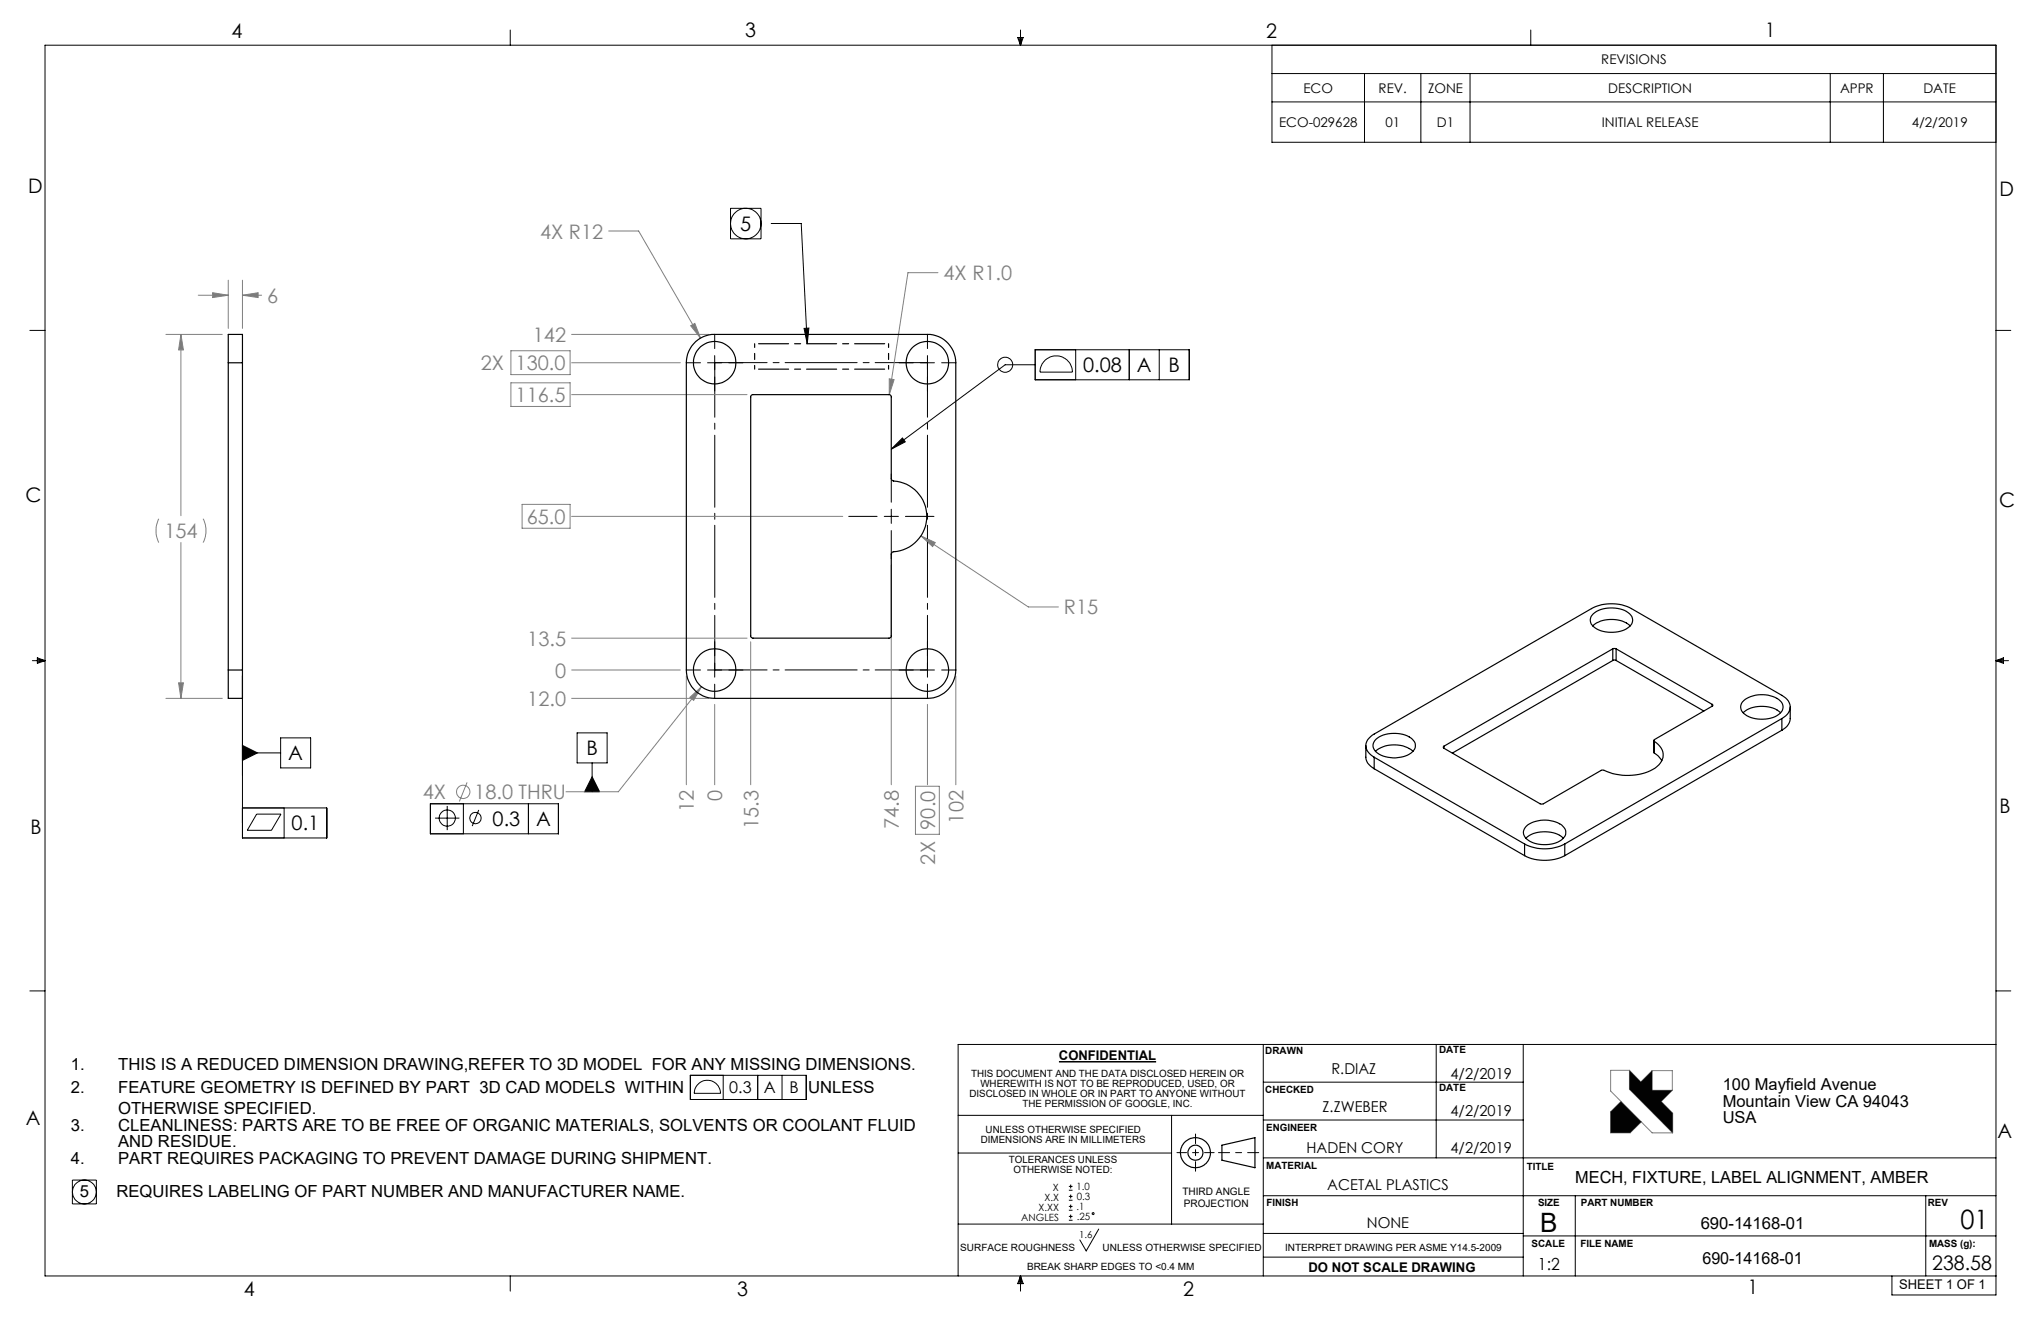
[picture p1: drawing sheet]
<svg xmlns="http://www.w3.org/2000/svg" width="432mm" height="279mm" viewBox="0 0 432 279" stroke-linecap="round" stroke-linejoin="round" font-family="sans-serif">
<g fill="none" stroke="#000" stroke-width=".25">
<path d="M258.5 242.2l7-1.6v6.4l-7-1.6z"/>
<circle cx="252.9" cy="243.8" r="1.59"/>
<circle cx="252.9" cy="243.8" r="3.2"/>
</g>
<path d="M257.8 243.8h8.5" fill="none" stroke="#000" stroke-width=".21" stroke-dasharray="15.2 1.3 1.3 1.3" stroke-dashoffset="12.9"/>
<path d="M252.9 239.9v7.8M249 243.8h7.9" fill="none" stroke="#000" stroke-width=".21" stroke-dasharray="15.2 1.3 1.3 1.3" stroke-dashoffset="13.2"/>
<g fill="none" stroke="#000" stroke-width=".21">
<path d="M107.9 6.3v3.3M215.3 7.9h1.2l-.6 1.7zM215.6 7.9l.3 1.7M215.9 6.3v3.3M216.2 7.9l-.3 1.7M269.1 9.6v20.5h153.2M269.1 15.6h153.2M288.7 15.6v14.5M300.6 15.6v14.5M311 15.6v14.5M323.9 6.3v3.3M387.2 15.6v14.5"/>
<path d="M398.5 15.6v14.5M269.1 21.6h153.2M154.6 44.1h6.4v6.4h-6.4zM163.2 47.3h6.3l1.3 25.4M6.3 69.9h3.2M145.2 76.7h3M149.7 76.7h3M151.2 70.7v3M151.2 75.2v3M151.2 79.7v3M154.2 76.7h3M170.1 69.5l1-.1-.3 3.3z"/>
<path d="M190.2 76.7h3M194.7 76.7h3M196.2 70.7v3M196.2 75.2v3M196.2 79.7v3M199.2 76.7h3M219 74h32.6v6.3h-32.6zM219 77.2h-6.3l-24.1 17.8M221.2 76.1a3.4 3.4 0 0 1 3.7-.5 3.4 3.4 0 0 1 2 3.1h-6.9a3.6 3.6 0 0 1 1.2-2.6zM227.6 74v6.3M238.9 74v6.3M245.3 74v6.3"/>
<path d="M422.3 69.9h3.1M188.6 95l2.3-2.4 .6 .9zM179.6 109.2h6M187.1 109.2h3M188.6 100.2v6M188.6 107.7v3M188.6 112.2v6M191.6 109.2h6M6.8 139.7h2.7M7.9 139.1l1.6 .6-1.6 .6zM7.9 139.4l1.6 .3M9.5 139.7l-1.6 .3"/>
<path d="M151.2 135.7v3M196.2 135.7v3M422.3 139.7h2.6M422.3 139.7l1.6 .3M422.3 139.7l1.6-.6v1.2zM423.9 139.4l-1.6 .3M51.3 157.7l3.2 1.5-3.2 1.6zM51.3 143v34.2h17.8v-6.3h-17.8M51.3 159.2h8.1M59.4 156.1h6.3v6.3h-6.3zM122.1 155h6.3v6.4h-6.3zM145.2 141.7h3"/>
<path d="M149.7 141.7h3M151.2 140.2v3M151.2 144.7v3M154.2 141.7h3M190.2 141.7h3M194.7 141.7h3M196.2 140.2v3M196.2 144.7v3M199.2 141.7h3M54.3 172.2h5.1l-2 3.4h-5.1zM60.1 170.9v6.3M91.1 170h27v6.4h-27z"/>
<path d="M92 173h5.2M94.6 170.5v5.1M98 170v6.4M101.3 171.3l-1.4 3.4M111.8 170v6.4M125.3 161.4v6.1M125.3 164.3l1.6 3.2h-3.2zM6.3 209.6h3.2M422.3 209.6h3.1M146 227.4h24.6v5.2h-24.6zM147.5 229.5a2.77 2.77 0 0 1 3.1-.9 2.77 2.77 0 0 1 1.8 2.6h-5.5a2.65 2.65 0 0 1 .6-1.7zM153 227.4v5.2"/>
<path d="M160.3 227.4v5.2M165.5 227.4v5.2M202.7 235.9h64.6M247.9 235.9v23M267.3 236.9h55M267.3 228.9h55M267.3 220.9v49M303.8 220.9v24M322.3 220.9v49M422.3 220.9h-219.6v49M15.3 249.6h5.1v5h-5.1zM202.7 243.9h45.2"/>
<path d="M202.7 258.9h64.6M226.1 251.7h.8M226.1 250.9h.8M226.1 253.9h.8M226.1 253h.8M226.1 256h.8M226.1 255.2h.8M226.1 258.1h.8M226.1 257.3h.8M226.5 250.5v.9M226.5 252.7v.8M226.5 254.8v.8"/>
<path d="M226.5 256.9v.8M232.4 260l-2.6 4.6-1.3-2.3M267.3 252.9h155M267.3 244.9h155M333.3 252.9v17M407.4 252.9v17M107.9 269.9v3.2M215.9 269.9v3.2M215.9 269.9l.6 1.6h-1.2zM215.9 269.9l-.3 1.6M215.9 269.9l.3 1.6M267.3 260.9h55"/>
<path d="M267.3 265.9h55M322.3 261.4h100M400.3 269.9v4h22v-264.3h-412.8v260.3h412.8"/>
<circle cx="157.8" cy="47.3" r="3.2"/>
<circle cx="212.7" cy="77.1" r="1.59"/>
<circle cx="94.6" cy="173" r="1.72"/>
<circle cx="100.6" cy="173" r="1.2"/>
<circle cx="17.9" cy="252.1" r="2.52"/>
<circle cx="231.3" cy="256.7" r=".19"/>
</g>
<g fill="none" stroke="#808080" stroke-width=".21">
<path d="M48.3 59.3v10.2M51.3 59.3v10.2M128.8 48.9h6.3l13.1 22.6M198.4 57.7h-6.3l-4 25.8M35.1 70.7h11.9M38.3 70.7l.5 3.3h-1zM38.3 70.7v38.4M41.9 62.4h6.4M45 61.9l3.3 .5-3.3 .5zM51.3 62.4l3.3-.5v1zM51.3 62.4h4.1M108.1 74.2h12.5v5h-12.5z"/>
<path d="M120.9 76.7h23M120.9 70.7h29M146.1 68.9l.9-.5 1.2 3.1zM108.1 81h12.5v5h-12.5zM120.9 83.5h37.1M188.1 80.1l1.1 .2-1.1 3.2zM33.6 109.7a5.9 5.9 0 0 0 0 5.1M38.3 114.8v32.9M43 109.7a5.6 5.6 0 0 1 0 5.1M110.5 106.7h10.1v5h-10.1zM120.9 109.2h57.4M188.6 119.5v46.5"/>
<path d="M194.8 113.3l3.1 1.5-.6 .8zM194.8 113.3l22.8 15.1h6.3M120.9 135h37.1M158.8 135.7v30.3M35.1 147.7h11.9M37.8 144.4h1l-.5 3.3zM120.9 141.7h23M120.9 147.7h29M145.2 143v23M145.9 147.5l2.5-2.3-1.6 2.9zM148.4 145.2l-17.6 22.3h-11.1M151.2 149v17"/>
<path d="M196.2 149v17M202.2 143v23M98.8 165.5l-1.6 4M193.7 166.3h5v10.2h-5zM342.9 233l-2.2 2.2v4.4h4.2l2.3-2.3M344.7 226.4h-4v4.4l8.8 8.8h4.4M344.7 226.4v4l9.2 9.2M344.7 226.4l2.4 2.4 2.4-2.4M349.5 226.4h4.3v4.2M349.5 226.4v4.2h4.3M353.8 230.6l-2.4 2.4 2.5 2.4v4.2"/>
<circle cx="98" cy="167.5" r="1.42"/>
</g>
<path d="M340.7 235.2v4.4h4.2l2.3-2.3-4.3-4.3zM344.7 226.4v4l9.2 9.2v-4.2l-2.5-2.4 2.4-2.4h-4.3v-4.2l-2.4 2.4z" fill-rule="evenodd" fill="#000"/>
<path d="M224 224.6h20.6" fill="none" stroke="#000" stroke-width=".32"/>
<path d="M151.2 76.7h45M196.2 141.7h-45" fill="none" stroke="#000" stroke-width=".21" stroke-dasharray="15.2 1.3 1.3 1.3" stroke-dashoffset="4.2"/>
<path d="M196.2 76.7v65M151.2 141.7v-65" fill="none" stroke="#000" stroke-width=".21" stroke-dasharray="15.2 1.3 1.3 1.3" stroke-dashoffset="3.7"/>
<path d="M159.7 72.7h28.3M159.7 78.1h28.3" fill="none" stroke="#000" stroke-width=".25" stroke-dasharray="6.3 1.3 1.3 1.3" stroke-dashoffset="-.8"/>
<path d="M159.7 72.7v5.4M188 72.7v5.4" fill="none" stroke="#000" stroke-width=".25" stroke-dasharray="6.3 1.3 1.3 1.3" stroke-dashoffset="5.6"/>
<path d="M170.1 69.5l1-.1-.3 3.3z" fill="#000"/>
<path d="M146.1 68.9l2.1 2.6-1.2-3.1zM194.8 113.3l2.5 2.3 .6-.8zM145.9 147.5l.9 .6 1.6-2.9zM188.1 80.1v3.4l1.1-3.2zM45 61.9l3.3 .5-3.3 .5zM51.3 62.4l3.3-.5v1zM38.3 70.7l.5 3.3h-1zM37.8 144.4h1l-.5 3.3z" fill="#808080"/>
<path d="M188.6 95l2.3-2.4 .6 .9zM125.3 164.3l1.6 3.2h-3.2zM51.3 157.7l3.2 1.5-3.2 1.6z" fill="#000"/>
<g fill="none" stroke="#000" stroke-width=".25">
<path d="M48.3 76.7v-6h3v6M48.3 76.7h3M48.3 76.7v65M51.3 76.7v65M147.2 72.2l1.6-1 1.8-.5h45.6a6 6 0 0 1 6 6v65a6 6 0 0 1-6 6h-45a5.9 5.9 0 0 1-6-6v-65a6.1 6.1 0 0 1 2-4.5zM158.9 83.7l.3-.2h29.1l.3 .4v17.3l.2 .4a7.6 7.6 0 0 1 7.3 7.6 7.6 7.6 0 0 1-7.3 7.6l-.2 .4v17.3l-.3 .4-29.1 .1-.3-.2zM337 132.4a6.3 6.3 0 0 1 7.9 0M337.1 129.8a6.6 6.6 0 0 1 7.7 0 1.86 1.86 0 0 1-.7 3.2 6.8 6.8 0 0 1-7-.5 1.72 1.72 0 0 1 0-2.7zM341.2 137.2h.7M341.2 139.7l.3-.1 .4 .1M341.2 137.2l-35.7 20.6M341.2 137.2v2.5"/>
<path d="M341.2 139.7l-33.9 19.6M341.9 137.2l20.3 11.8M341.9 137.2v2.5M341.9 139.7l18.6 10.7M48.3 141.7v6h3v-6M48.3 141.7h3M289 157.7v2.5a2.88 2.88 0 0 0 1.7 2.4M291 158.9a6.4 6.4 0 0 1 7.9 0M291.1 156.4a6.6 6.6 0 0 1 7.7 0 1.86 1.86 0 0 1-.7 3.1 6.6 6.6 0 0 1-7-.5 1.72 1.72 0 0 1 0-2.6zM305.5 157.8l-.2 .2 .2 .3M305.5 157.8v.5M349.9 156.6l.1 2.7"/>
<path d="M350 156.8a3.1 3.1 0 0 1 1.9 2.8 3.1 3.1 0 0 1-1.7 2.9 12.2 12.2 0 0 1-11.1 .4l-12.6 7.1-.4 .1-20.6-11.8M350 159.3l.8 .6 .8 1M350 156.8v2.5M362.2 149l.2 .1-.2 .3M362.2 149.4l-12.2 7.1v.3M362.2 149v.4M368.7 148.4a6.3 6.3 0 0 1 8.1 0 1.91 1.91 0 0 1-.9 3 6.8 6.8 0 0 1-7-.5 1.72 1.72 0 0 1-.2-2.5zM368.8 150.7a6.5 6.5 0 0 1 7.9 0M377 152a2.58 2.58 0 0 0 1.7-2.5 2.58 2.58 0 0 0-1.7-2.4l-31.8-18.4a9.2 9.2 0 0 0-8.5 0l-46 26.6a2.57 2.57 0 0 0-1.4 3.6l1.4 1.3M377 152l-46 26.5M377 152v2.4M377 154.4l-46 26.6"/>
<path d="M378.7 149.5v2.5a2.98 2.98 0 0 1-1.7 2.4M290.7 160.2l31.8 18.3M290.7 160.2v2.4M290.7 162.6l31.8 18.4M322.5 178.5a9.3 9.3 0 0 0 8.5 0M322.5 178.5v2.5M322.8 177.3a6.4 6.4 0 0 1 8 0M322.9 174.7a6.4 6.4 0 0 1 7.7 0 1.86 1.86 0 0 1-.6 3.2 6.8 6.8 0 0 1-7.1-.5 1.72 1.72 0 0 1 0-2.7zM331 178.5v2.5M322.5 181a9.6 9.6 0 0 0 8.5 0"/>
<circle cx="151.2" cy="76.7" r="4.5"/>
<circle cx="196.2" cy="76.7" r="4.5"/>
<circle cx="151.2" cy="141.7" r="4.5"/>
<circle cx="196.2" cy="141.7" r="4.5"/>
</g>
<g font-size="5.6">
<text x="325.9" y="260.6">B</text>
<text x="414.8" y="260">01</text>
</g>
<g font-size="4.2">
<text x="49" y="8.1">4</text>
<text x="157.6" y="7.8">3</text>
<text x="267.9" y="8.1">2</text>
<text x="373.5" y="7.7">1</text>
<text x="6" y="40.7">D</text>
<text x="423" y="41.5">D</text>
<text x="156.6" y="48.8">5</text>
<text x="229.2" y="78.7">0.08</text>
<text x="240.5" y="78.7">A</text>
<text x="247.2" y="78.7">B</text>
<text x="5.4" y="106.2">C</text>
<text x="422.9" y="107.2">C</text>
<text x="61" y="160.8">A</text>
<text x="124.1" y="159.8">B</text>
<text x="423" y="172.1">B</text>
<text x="6.5" y="176.3">B</text>
<text x="61.7" y="175.6">0.1</text>
<text x="104.2" y="174.8">0.3</text>
<text x="113.4" y="174.8">A</text>
<text x="5.5" y="238">A</text>
<text x="422.6" y="240.8">A</text>
<text x="408.8" y="268.7">238.58</text>
<text x="51.6" y="274.1">4</text>
<text x="155.9" y="274.2">3</text>
<text x="250.3" y="274.2">2</text>
<text x="369.8" y="273.8">1</text>
</g>
<g font-size="4.2" fill="#808080">
<text x="114.3" y="50.5">4X R12</text>
<text x="199.6" y="59.3">4X R1.0</text>
<text x="56.5" y="64">6</text>
<text x="112.7" y="72.3">142</text>
<text x="101.7" y="78.3">2X</text>
<text x="109.1" y="78.3">130.0</text>
<text x="109.1" y="85">116.5</text>
<text x="34.8" y="113.8">154</text>
<text x="111.4" y="110.8">65.0</text>
<text x="225.1" y="130">R15</text>
<text x="111.6" y="136.6">13.5</text>
<text x="117.4" y="143.3">0</text>
<text x="111.6" y="149.3">12.0</text>
<text x="89.5" y="169">4X</text>
<text x="100.3" y="169">18.0 THRU</text>
<text x="146.8" y="171.8" transform="rotate(-90 146.8 171.8)">12</text>
<text x="152.8" y="169.5" transform="rotate(-90 152.8 169.5)">0</text>
<text x="160.4" y="175.4" transform="rotate(-90 160.4 175.4)">15.3</text>
<text x="190.2" y="175.4" transform="rotate(-90 190.2 175.4)">74.8</text>
<text x="197.8" y="175.5" transform="rotate(-90 197.8 175.5)">90.0</text>
<text x="203.8" y="174.2" transform="rotate(-90 203.8 174.2)">102</text>
<text x="197.8" y="182.9" transform="rotate(-90 197.8 182.9)">2X</text>
</g>
<g font-size="3.5">
<text x="15" y="226.3">1.</text>
<text x="25" y="226.3">THIS IS A REDUCED DIMENSION DRAWING,REFER TO 3D MODEL FOR ANY MISSING DIMENSIONS.</text>
<text x="15" y="231.2">2.</text>
<text x="25" y="231.2">FEATURE GEOMETRY IS DEFINED BY PART 3D CAD MODELS WITHIN</text>
<text x="170.9" y="231.2">UNLESS</text>
<text x="364.5" y="230.5">100 Mayfield Avenue</text>
<text x="15" y="239.2">3.</text>
<text x="25" y="235.6">OTHERWISE SPECIFIED.</text>
<text x="25" y="239.2">CLEANLINESS: PARTS ARE TO BE FREE OF ORGANIC MATERIALS, SOLVENTS OR COOLANT FLUID</text>
<text x="364.5" y="234.1">Mountain View CA 94043</text>
<text x="364.5" y="237.6">USA</text>
<text x="25" y="242.7">AND RESIDUE.</text>
<text x="15" y="246.2">4.</text>
<text x="25" y="246.2">PART REQUIRES PACKAGING TO PREVENT DAMAGE DURING SHIPMENT.</text>
<text x="333.3" y="250.1">MECH, FIXTURE, LABEL ALIGNMENT, AMBER</text>
<text x="16.9" y="253.2">5</text>
<text x="24.6" y="253.3">REQUIRES LABELING OF PART NUMBER AND MANUFACTURER NAME.</text>
<text x="359.8" y="259.9">690-14168-01</text>
<text x="325.4" y="268.7">1:2</text>
<text x="360.2" y="267.4">690-14168-01</text>
</g>
<g font-size="3.4">
<text x="154.3" y="231.3">0.3</text>
<text x="161.6" y="231.3">A</text>
<text x="167" y="231.3">B</text>
</g>
<g font-size="3.2">
<text x="281.7" y="227.1">R.DIAZ</text>
<text x="306.9" y="228.2">4/2/2019</text>
<text x="279.8" y="235.2">Z.ZWEBER</text>
<text x="306.9" y="236.1">4/2/2019</text>
<text x="276.4" y="244">HADEN CORY</text>
<text x="306.9" y="244">4/2/2019</text>
<text x="280.8" y="251.6">ACETAL PLASTICS</text>
<text x="289.2" y="259.8">NONE</text>
</g>
<g font-size="2.8">
<text x="338.8" y="13.6">REVISIONS</text>
<text x="275.8" y="19.6">ECO</text>
<text x="291.7" y="19.6">REV.</text>
<text x="302.1" y="19.6">ZONE</text>
<text x="340.3" y="19.6">DESCRIPTION</text>
<text x="389.3" y="19.6">APPR</text>
<text x="406.9" y="19.6">DATE</text>
<text x="270.6" y="26.9">ECO-029628</text>
<text x="293.1" y="26.9">01</text>
<text x="304" y="26.9">D1</text>
<text x="338.9" y="26.9">INITIAL RELEASE</text>
<text x="404.4" y="26.9">4/2/2019</text>
<text x="224" y="224.3">CONFIDENTIAL</text>
<text x="276.8" y="269">DO NOT SCALE DRAWING</text>
<text x="401.8" y="272.7">SHEET 1 OF 1</text>
</g>
<g font-size="2.2">
<text x="250.1" y="252.7">THIRD ANGLE</text>
<text x="250.4" y="255.3">PROJECTION</text>
</g>
<g font-size="2.1">
<text x="205.4" y="227.9">THIS DOCUMENT AND THE DATA DISCLOSED HEREIN OR</text>
<text x="267.7" y="223">DRAWN</text>
<text x="304.5" y="222.8">DATE</text>
<text x="205.1" y="232.1">DISCLOSED IN WHOLE OR IN PART TO ANYONE WITHOUT</text>
<text x="207.4" y="230">WHEREWITH IS NOT TO BE REPRODUCED, USED, OR</text>
<text x="267.7" y="231.1">CHECKED</text>
<text x="304.5" y="230.8">DATE</text>
<text x="208.5" y="239.6">UNLESS OTHERWISE SPECIFIED</text>
<text x="216.3" y="234.2">THE PERMISSION OF GOOGLE, INC.</text>
<text x="267.9" y="239.2">ENGINEER</text>
<text x="207.5" y="241.7">DIMENSIONS ARE IN MILLIMETERS</text>
<text x="213.4" y="246">TOLERANCES UNLESS</text>
<text x="214.4" y="248.1">OTHERWISE NOTED:</text>
<text x="222.8" y="251.8">X</text>
<text x="227.8" y="251.7">1.0</text>
<text x="267.9" y="247.1">MATERIAL</text>
<text x="323" y="247.4">TITLE</text>
<text x="219.7" y="256">X.XX</text>
<text x="221" y="253.9">X.X</text>
<text x="227.8" y="256">.1</text>
<text x="227.8" y="253.8">0.3</text>
<text x="267.9" y="255.1">FINISH</text>
<text x="325.4" y="255">SIZE</text>
<text x="334.4" y="255">PART NUMBER</text>
<text x="407.9" y="255">REV</text>
<text x="216.1" y="258.2">ANGLES</text>
<text x="227.8" y="258.1">.25</text>
<text x="228.3" y="261.8">1.6</text>
<text x="324" y="263.7">SCALE</text>
<text x="334.4" y="263.7">FILE NAME</text>
<text x="408.1" y="263.7">MASS (g):</text>
<text x="203.2" y="264.5">SURFACE ROUGHNESS</text>
<text x="217.3" y="268.6">BREAK SHARP EDGES TO &lt;0.4 MM</text>
<text x="233.3" y="264.5">UNLESS OTHERWISE SPECIFIED</text>
<text x="271.9" y="264.5">INTERPRET DRAWING PER ASME Y14.5-2009</text>
</g>
</svg>
